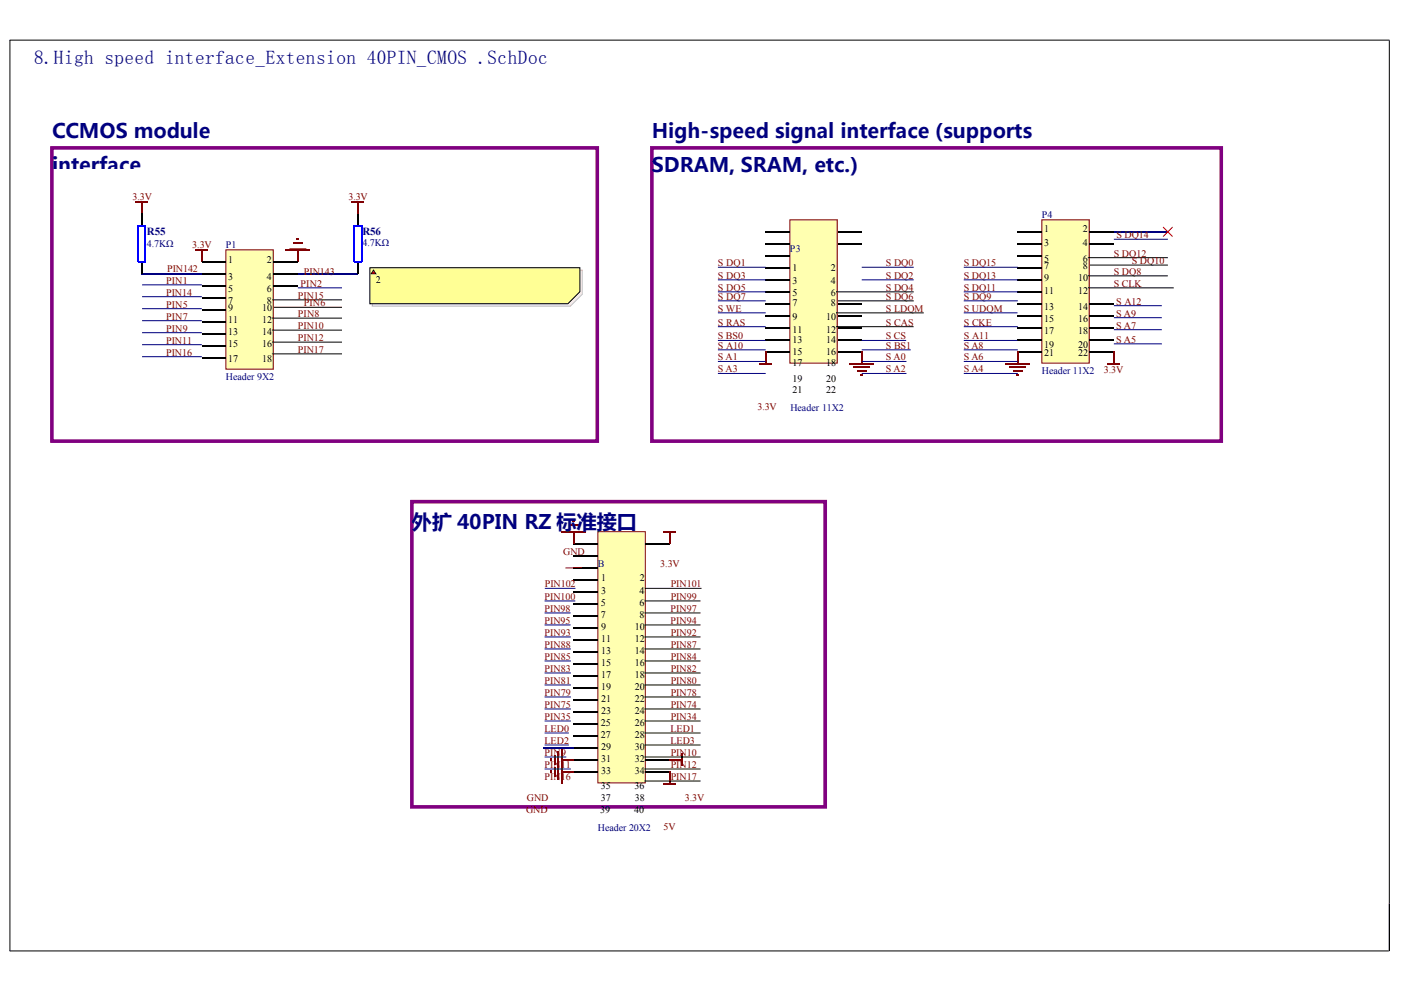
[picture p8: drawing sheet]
<svg xmlns="http://www.w3.org/2000/svg" width="297mm" height="210mm" viewBox="0 0 297 210" stroke-linecap="round" stroke-linejoin="round" font-family="sans-serif">
<path d="M60.5 52.9h5.1M62 51.3h2" fill="none" stroke="#800000" stroke-width=".25"/>
<path d="M62.8 50.4h.5v.3h-.5z" fill="#800000"/>
<path d="M41.5 52.9h2.5M42.7 52.9v2.5M63 52.9v2.5" fill="none" stroke="#800000" stroke-width=".25"/>
<path d="M30 57.9h12.7M63 57.9h12.7" fill="none" stroke="#000080" stroke-width=".25"/>
<path d="M167.1 46.5h10v30.3h-10z" fill-rule="evenodd" fill="#ffffb0"/>
<path d="M167 46.4h10.2v30.5h-10.2zM167.2 46.5v30.3l-.1-.1h10l-.1 .1v-30.3l.1 .1h-10z" fill="#800000"/>
<g fill="none" stroke="#000" stroke-width=".25">
<path d="M162 49.1h5.1M162 51.6h5.1M162 54.1h5.1M162 56.7h5.1M162 59.2h5.1M177.3 49.1h5M177.3 51.6h5M162 61.7h5.1M162 64.3h5.1M162 66.8h5.1M162 69.4h5.1M162 71.9h5.1"/>
<path d="M162 74.4h5.1M177.3 64.3h5M177.3 66.8h5M177.3 69.4h5M177.3 71.9h5M177.3 74.4h5"/>
</g>
<path d="M220.4 46.5h10.1v30.3h-10.1z" fill-rule="evenodd" fill="#ffffb0"/>
<path d="M220.3 46.4h10.3v30.5h-10.3zM220.4 46.6l.1-.1v30.3l-.1-.1h10.1l-.2 .1v-30.3l.2 .1z" fill="#800000"/>
<g fill="none" stroke="#000" stroke-width=".25">
<path d="M215.3 49.1h5.1M215.3 51.6h5.1M215.3 54.1h5.1M215.3 56.7h5.1M215.3 59.2h5.1M230.6 49.1h5.1M230.6 51.6h5.1M215.3 61.7h5.1M215.3 64.3h5.1M215.3 66.8h5.1M215.3 69.4h5.1M215.3 71.9h5.1"/>
<path d="M215.3 74.4h5.1M230.6 64.3h5.1M230.6 66.8h5.1M230.6 69.4h5.1M230.6 71.9h5.1M230.6 74.4h5.1"/>
</g>
<path d="M160.8 77h2.5M162 74.4v2.6M179.8 77h5.1M180.6 77.7h3.5M181.3 78.5h2.1" fill="none" stroke="#800000" stroke-width=".25"/>
<path d="M182.1 79.1h.5v.3h-.5z" fill="#800000"/>
<path d="M182.3 74.4v2.6M212.8 77h5.1M213.6 77.7h3.5M214.3 78.5h2.1M234.4 77h2.5M235.7 74.4v2.6" fill="none" stroke="#800000" stroke-width=".25"/>
<path d="M215.1 79.1h.5v.3h-.5z" fill="#800000"/>
<path d="M28.8 42.7h2.5M30 42.7v2.5M215.3 74.4v2.6" fill="none" stroke="#800000" stroke-width=".25"/>
<path d="M30 45.2v2.6M30 55.4v2.5" fill="none" stroke="#000" stroke-width=".25"/>
<g fill="#00f">
<path d="M29.3 47.7h1.5v.2h-1.5z"/>
<path d="M29.3 55.3h1.5v.2h-1.5z"/>
</g>
<path d="M29.3 47.8v7.6M30.8 47.8v7.6" fill="none" stroke="#00f" stroke-width=".25"/>
<path d="M75.7 45.2v2.6M75.7 55.4v2.5" fill="none" stroke="#000" stroke-width=".25"/>
<g fill="#00f">
<path d="M74.9 47.7h1.6v.2h-1.6z"/>
<path d="M74.9 55.3h1.6v.2h-1.6z"/>
</g>
<path d="M74.9 47.8v7.6M76.5 47.8v7.6" fill="none" stroke="#00f" stroke-width=".25"/>
<path d="M74.5 42.7h2.5M75.7 42.7v2.5" fill="none" stroke="#800000" stroke-width=".25"/>
<path d="M235.7 49.1h11.4" fill="none" stroke="#000080" stroke-width=".25"/>
<path d="M47.8 52.9h10v25.2h-10z" fill-rule="evenodd" fill="#ffffb0"/>
<path d="M47.7 52.8h10.2v25.4h-10.2zM47.8 53l.1-.1v25.2l-.1-.1h10l-.1 .1v-25.2l.1 .1z" fill="#800000"/>
<path d="M42.7 55.4h5.1M42.7 57.9h5.1M57.9 55.4h5.1M57.9 57.9h5.1M42.7 60.5h5.1M42.7 63h5.1M42.7 65.5h5.1M42.7 68.1h5.1M42.7 70.6h5.1M42.7 73.2h5.1M42.7 75.7h5.1M57.9 60.5h5.1" fill="none" stroke="#000" stroke-width=".25"/>
<path d="M126.5 112.5h10v53.2h-10z" fill-rule="evenodd" fill="#ffffb0"/>
<path d="M126.4 112.4h10.2v53.4h-10.2zM126.5 112.6l.1-.1v53.2l-.1-.1h10l-.1 .1v-53.2l.1 .1z" fill="#800000"/>
<g fill="none" stroke="#000" stroke-width=".25">
<path d="M121.4 115h5.1M121.4 117.6h5.1M136.6 115h5.1M121.4 120.1h5.1M121.4 122.6h5.1M121.4 125.2h5.1M121.4 127.7h5.1M121.4 130.3h5.1M121.4 132.8h5.1M121.4 135.3h5.1M121.4 137.9h5.1M121.4 140.4h5.1"/>
<path d="M121.4 143h5.1M121.4 145.5h5.1M121.4 148h5.1M121.4 150.6h5.1M121.4 153.1h5.1M121.4 155.6h5.1M121.4 158.2h5.1M121.4 160.7h5.1M121.4 163.3h5.1M136.6 160.7h5.1M136.6 163.3h5.1"/>
</g>
<path d="M118.9 112.5h5M120.4 111h2M140.5 165.8h2.5M141.7 163.3v2.5" fill="none" stroke="#800000" stroke-width=".25"/>
<path d="M121.2 110.1h.5v.2h-.5z" fill="#800000"/>
<path d="M121.4 112.5v2.5M140.5 112.5h2.5M141.7 112.5v2.5M117.4 159.7v2M118.1 158.9v3.6M118.9 158.2v5.1" fill="none" stroke="#800000" stroke-width=".25"/>
<path d="M116.5 160.5h.2v.5h-.2z" fill="#800000"/>
<path d="M144.3 159.5v2.5M117.4 162.2v2.1M118.1 161.5v3.5M121.4 160.7h-2.5v5.1M141.7 160.7h2.6" fill="none" stroke="#800000" stroke-width=".25"/>
<path d="M116.5 163h.2v.5h-.2z" fill="#800000"/>
<path d="M118.9 163.3h2.5" fill="none" stroke="#800000" stroke-width=".25"/>
<path d="M115.1 158.2h6.3" fill="none" stroke="#000080" stroke-width=".25"/>
<g fill="#f00">
<path d="M246 50l2-2 .2 .1-2.1 2z"/>
<path d="M246.1 48l2.1 2-.2 .1-2-2z"/>
</g>
<g fill="#800080">
<path d="M10.6 30.9h116.1v62.8h-116.1zM11.4 31.3v62l-.4-.3h115.4l-.4 .3v-62l.4 .4h-115.4z"/>
<path d="M137.5 30.9h121.3v62.8h-121.3zM138.3 31.3v62l-.4-.3h120.5l-.4 .3v-62l.4 .4h-120.5z"/>
<path d="M86.8 105.8h88.2v65.3h-88.2zM87.5 106.2v64.5l-.4-.3h87.5l-.4 .3v-64.5l.4 .3h-87.5z"/>
</g>
<path d="M78.7 57.1h44.5v5.1l-2.6 2.6h-41.9z" fill-rule="evenodd" fill="#f6f4e3"/>
<path d="M78.7 57.1h44.6v5.2l-2.6 2.6h-42zM78.8 57.3l.1-.1v7.6l-.1-.1h41.8l2.5-2.5v-5l.1 .1z" fill="#bebdb9"/>
<path d="M78.2 56.6h44.5v5.1l-2.6 2.6h-41.9z" fill-rule="evenodd" fill="#ffff95"/>
<path d="M78.1 56.6h44.7v5.2l-2.6 2.6h-42.1zM78.2 56.8l.2-.1v7.6l-.2-.1h41.9l2.5-2.5v-5l.1 .1z" fill="#000"/>
<path d="M79 57.1l.5 .8h-1z" fill="#ff331d"/>
<path d="M78.9 57.2h.2l-.5 .8-.1-.2h1l-.1 .2zM79 57l.7 1h-1.4z" fill="#300"/>
<path d="M61.2 52.7h3.6M119.6 120.2h3.6" fill="none" stroke="#800000" stroke-width=".21"/>
<g fill="none" stroke="#000080" stroke-width=".21">
<path d="M151.9 56.6h10.1M151.9 59.2h10.1M182.3 56.6h11M182.3 59.2h11M203.9 56.6h11.4M203.9 59.2h11.4M235.7 50.6h11.4M30.1 60.3h12.6M30.1 62.8h12.6M30.1 65.3h12.6M30.1 67.9h12.6M30.1 70.4h12.6"/>
<path d="M30.1 72.9h12.6M30.1 75.5h12.6M63 60.9h9.4M151.9 61.8h10.1M151.9 63.7h10.1M151.9 66.2h10.1M151.9 69.1h10.1M151.9 72h10.1M151.9 74h10.1M151.9 76.5h10.1M151.9 79h10.1M182.3 72h9.4"/>
<path d="M182.3 74h10.4M182.3 76.5h9.5M182.3 79h9.5M203.9 61.8h11.4M203.9 63.7h11.4M203.9 66.2h11.4M203.9 69.1h11.4M203.9 72h11.4M203.9 74h11.4M203.9 76.5h11.4M203.9 79h11.4M235.7 64.7h10.1"/>
<path d="M235.7 67.2h10.1M235.7 69.8h10.1M235.7 72.8h10.1M115.2 127.2h6.5M115.2 129.7h5.5M115.2 132.2h5.5M115.2 134.8h5.6M115.2 137.3h5.6M115.2 139.9h5.6M115.3 124.5h6.4M115.2 142.4h5.6M115.2 144.9h5.6"/>
<path d="M115.2 147.5h5.6M115.2 150h5.6M115.2 152.6h5.6M115.2 155.1h5.2M115.2 157.6h5.2M115.2 160.2h4.6M115.2 162.7h5.6"/>
</g>
<g fill="none" stroke="#000" stroke-width=".21">
<path d="M2.1 8.5h291.9M2.1 8.4v192.9M293.9 8.5v182.7M230.2 54.5h16.9M230.2 58.4h16.9M230.6 56.1h16.5M57.5 67.3h14.9M57.5 69.8h14.9M57.5 72.4h14.9M57.5 74.9h14.9M57.6 63.4h14.8M57.9 65h14.5"/>
<path d="M176.9 61.8h16.4M176.9 66.2h18.5M176.9 69.1h16.4M177.2 63.7h16.1M230.2 60.9h18.1M136.4 127.2h11.8M136.4 129.7h11.8M136.4 132.2h11.8M136.4 134.8h11.8M136.4 137.3h11.8M136.4 139.9h11.8M136.4 124.5h12"/>
<path d="M136.4 142.4h11.8M136.4 144.9h11.8M136.4 147.5h11.8M136.4 150h11.8M136.4 152.6h11.8M136.4 155.1h11.8M136.4 157.6h11.8M136.4 160.2h11.8M136.4 162.7h11.8M136.4 165.3h11.8M2.1 201.2h291.7"/>
</g>
<path d="M293.9 191.2v10.1" fill="none" stroke="#000" stroke-width=".25"/>
<g font-size="4.2" fill="#000080">
<text x="11" y="29.2">CCMOS module</text>
<text x="137.9" y="29.2">High-speed signal interface (supports</text>
<text x="11" y="36.5">i</text>
<text x="12.3" y="36.5">nterface</text>
<text x="137.9" y="36.5">SDRAM, SRAM, etc.)</text>
<text x="87.2" y="112">外扩 40PIN RZ 标准接口</text>
</g>
<text font-size="4.1" fill="#000080" x="7.2" y="13.6">8.High speed interface_Extension 40PIN_CMOS .SchDoc</text>
<g font-size="2.3" fill="#000080">
<text x="31.1" y="49.6">R55</text>
<text x="76.7" y="49.6">R56</text>
</g>
<g font-size="2.1" fill="#800000">
<text x="28" y="42.3">3.3V</text>
<text x="73.7" y="42.3">3.3V</text>
<text x="40.7" y="52.4">3.3V</text>
<text x="236.2" y="50.4">S DQ14</text>
<text x="35.3" y="57.5">PIN142</text>
<text x="64.3" y="58.1">PIN143</text>
<text x="151.9" y="56.3">S DQ1</text>
<text x="151.9" y="59">S DQ3</text>
<text x="187.4" y="56.3">S DQ0</text>
<text x="187.4" y="59">S DQ2</text>
<text x="203.9" y="56.3">S DQ15</text>
<text x="203.9" y="59">S DQ13</text>
<text x="235.7" y="54.3">S DQ12</text>
<text x="235.7" y="58.1">S DQ8</text>
<text x="239.4" y="55.9">S DQ10</text>
<text x="35.1" y="60">PIN1</text>
<text x="35.1" y="62.5">PIN14</text>
<text x="35.1" y="65.1">PIN5</text>
<text x="63" y="63.2">PIN15</text>
<text x="63.6" y="60.6">PIN2</text>
<text x="64.3" y="64.7">PIN6</text>
<text x="151.9" y="61.5">S DQ5</text>
<text x="151.9" y="63.4">S DQ7</text>
<text x="151.9" y="66">S WE</text>
<text x="187.4" y="61.5">S DQ4</text>
<text x="187.4" y="63.4">S DQ6</text>
<text x="187.4" y="66">S LDQM</text>
<text x="203.9" y="61.5">S DQ11</text>
<text x="203.9" y="63.4">S DQ9</text>
<text x="203.9" y="66">S UDQM</text>
<text x="235.7" y="60.6">S CLK</text>
<text x="236.1" y="64.4">S A12</text>
<text x="35.1" y="67.6">PIN7</text>
<text x="35.1" y="70.2">PIN9</text>
<text x="63" y="67">PIN8</text>
<text x="63" y="69.6">PIN10</text>
<text x="151.9" y="68.9">S RAS</text>
<text x="151.9" y="71.8">S BS0</text>
<text x="187.4" y="68.9">S CAS</text>
<text x="187.4" y="71.8">S CS</text>
<text x="203.9" y="68.9">S CKE</text>
<text x="203.9" y="71.8">S A11</text>
<text x="236.1" y="67">S A9</text>
<text x="236.1" y="69.5">S A7</text>
<text x="35.1" y="72.7">PIN11</text>
<text x="35.1" y="75.2">PIN16</text>
<text x="63" y="72.1">PIN12</text>
<text x="63" y="74.7">PIN17</text>
<text x="151.9" y="73.8">S A10</text>
<text x="151.9" y="76.3">S A1</text>
<text x="187.4" y="73.8">S BS1</text>
<text x="187.4" y="76.3">S A0</text>
<text x="203.9" y="73.8">S A8</text>
<text x="203.9" y="76.3">S A6</text>
<text x="236.1" y="72.5">S A5</text>
<text x="151.9" y="78.8">S A3</text>
<text x="187.4" y="78.8">S A2</text>
<text x="203.9" y="78.8">S A4</text>
<text x="233.6" y="78.9">3.3V</text>
<text x="160.2" y="86.8">3.3V</text>
<text x="119.2" y="117.4">GND</text>
<text x="139.7" y="119.9">3.3V</text>
<text x="115.3" y="124.3">PIN102</text>
<text x="141.9" y="124.3">PIN101</text>
<text x="115.2" y="126.9">PIN100</text>
<text x="115.2" y="129.5">PIN98</text>
<text x="141.9" y="129.5">PIN97</text>
<text x="141.9" y="126.9">PIN99</text>
<text x="115.2" y="132">PIN95</text>
<text x="115.2" y="134.6">PIN93</text>
<text x="115.2" y="137.1">PIN88</text>
<text x="141.9" y="132">PIN94</text>
<text x="141.9" y="134.6">PIN92</text>
<text x="141.9" y="137.1">PIN87</text>
<text x="115.2" y="139.6">PIN85</text>
<text x="115.2" y="142.2">PIN83</text>
<text x="141.9" y="139.6">PIN84</text>
<text x="141.9" y="142.2">PIN82</text>
<text x="115.2" y="144.7">PIN81</text>
<text x="115.2" y="147.3">PIN79</text>
<text x="115.2" y="149.8">PIN75</text>
<text x="141.9" y="144.7">PIN80</text>
<text x="141.9" y="147.3">PIN78</text>
<text x="141.9" y="149.8">PIN74</text>
<text x="115.2" y="152.3">PIN35</text>
<text x="115.2" y="154.9">LED0</text>
<text x="141.9" y="154.9">LED1</text>
<text x="141.9" y="152.3">PIN34</text>
<text x="115.2" y="157.4">LED2</text>
<text x="115.2" y="160">PIN</text>
<text x="118.7" y="160">9</text>
<text x="141.9" y="157.4">LED3</text>
<text x="141.9" y="160">PIN10</text>
<text x="115.2" y="162.5">PIN</text>
<text x="115.2" y="165">PIN</text>
<text x="118.7" y="162.5">11</text>
<text x="118.7" y="165">16</text>
<text x="141.9" y="162.5">PIN12</text>
<text x="141.9" y="165">PIN17</text>
<text x="111.3" y="172">GND</text>
<text x="111.5" y="169.4">GND</text>
<text x="144.9" y="169.4">3.3V</text>
<text x="140.4" y="175.6">5V</text>
</g>
<g font-size="2.1" fill="#000080">
<text x="220.4" y="46.1">P4</text>
<text x="31.1" y="52.3">4.7KΩ</text>
<text x="47.8" y="52.4">P1</text>
<text x="76.7" y="52.1">4.7KΩ</text>
<text x="167.1" y="53.3">P3</text>
<text x="47.8" y="80.4">Header 9X2</text>
<text x="220.4" y="79.1">Header 11X2</text>
<text x="167.2" y="87">Header 11X2</text>
<text x="126.4" y="119.9">B</text>
<text x="126.5" y="175.8">Header 20X2</text>
</g>
<g font-size="2.1">
<text x="220.9" y="49.2">1</text>
<text x="220.9" y="52">3</text>
<text x="229.1" y="49.2">2</text>
<text x="229.1" y="52">4</text>
<text x="48.3" y="55.7">1</text>
<text x="48.3" y="59.2">3</text>
<text x="56.4" y="55.7">2</text>
<text x="56.4" y="59.2">4</text>
<text x="79.5" y="59.9">2</text>
<text x="167.6" y="57.4">1</text>
<text x="175.8" y="57.4">2</text>
<text x="220.9" y="55.3">5</text>
<text x="220.9" y="56.9">7</text>
<text x="220.9" y="59.4">9</text>
<text x="228.1" y="59.4">10</text>
<text x="229.1" y="55.3">6</text>
<text x="229.1" y="56.9">8</text>
<text x="48.3" y="61.7">5</text>
<text x="48.3" y="64.2">7</text>
<text x="48.3" y="65.8">9</text>
<text x="55.5" y="65.8">10</text>
<text x="56.4" y="61.7">6</text>
<text x="56.4" y="64.2">8</text>
<text x="167.6" y="60">3</text>
<text x="167.6" y="62.6">5</text>
<text x="167.6" y="64.7">7</text>
<text x="175.8" y="60">4</text>
<text x="175.8" y="62.6">6</text>
<text x="175.8" y="64.7">8</text>
<text x="220.9" y="62.2">11</text>
<text x="220.9" y="65.5">13</text>
<text x="228.1" y="62.2">12</text>
<text x="228.1" y="65.5">14</text>
<text x="48.3" y="68.3">11</text>
<text x="48.3" y="70.9">13</text>
<text x="55.5" y="68.3">12</text>
<text x="55.5" y="70.9">14</text>
<text x="167.6" y="67.6">9</text>
<text x="167.6" y="70.5">11</text>
<text x="174.8" y="67.6">10</text>
<text x="174.8" y="70.5">12</text>
<text x="220.9" y="68">15</text>
<text x="220.9" y="70.6">17</text>
<text x="228.1" y="68">16</text>
<text x="228.1" y="70.6">18</text>
<text x="48.3" y="73.4">15</text>
<text x="48.3" y="76.6">17</text>
<text x="55.5" y="73.4">16</text>
<text x="55.5" y="76.6">18</text>
<text x="167.6" y="72.6">13</text>
<text x="167.6" y="75">15</text>
<text x="167.6" y="77.5">17</text>
<text x="174.8" y="72.6">14</text>
<text x="174.8" y="75">16</text>
<text x="174.8" y="77.5">18</text>
<text x="220.9" y="73.6">19</text>
<text x="220.9" y="75.2">21</text>
<text x="228.1" y="73.6">20</text>
<text x="228.1" y="75.2">22</text>
<text x="167.6" y="80.7">19</text>
<text x="167.6" y="83.2">21</text>
<text x="174.8" y="80.7">20</text>
<text x="174.8" y="83.2">22</text>
<text x="127.2" y="125.7">3</text>
<text x="127.2" y="123">1</text>
<text x="135.3" y="125.7">4</text>
<text x="135.3" y="123">2</text>
<text x="127.1" y="128.2">5</text>
<text x="127.1" y="130.8">7</text>
<text x="135.3" y="128.2">6</text>
<text x="135.3" y="130.8">8</text>
<text x="127.2" y="133.3">9</text>
<text x="127.2" y="135.9">11</text>
<text x="134.3" y="133.3">10</text>
<text x="134.3" y="135.9">12</text>
<text x="127.2" y="138.4">13</text>
<text x="127.2" y="140.9">15</text>
<text x="127.2" y="143.5">17</text>
<text x="134.3" y="138.4">14</text>
<text x="134.3" y="140.9">16</text>
<text x="134.3" y="143.5">18</text>
<text x="127.2" y="146">19</text>
<text x="127.2" y="148.6">21</text>
<text x="134.3" y="146">20</text>
<text x="134.3" y="148.6">22</text>
<text x="127.1" y="153.6">25</text>
<text x="127.2" y="151.1">23</text>
<text x="134.3" y="153.6">26</text>
<text x="134.3" y="151.1">24</text>
<text x="127.1" y="156.2">27</text>
<text x="127.2" y="158.7">29</text>
<text x="127.2" y="161.3">31</text>
<text x="134.3" y="156.2">28</text>
<text x="134.3" y="158.7">30</text>
<text x="134.3" y="161.3">32</text>
<text x="127.1" y="167">35</text>
<text x="127.2" y="163.8">33</text>
<text x="134.2" y="167">36</text>
<text x="134.3" y="163.8">34</text>
<text x="127" y="172">39</text>
<text x="127.1" y="169.4">37</text>
<text x="134.2" y="172">40</text>
<text x="134.3" y="169.4">38</text>
</g>
</svg>
